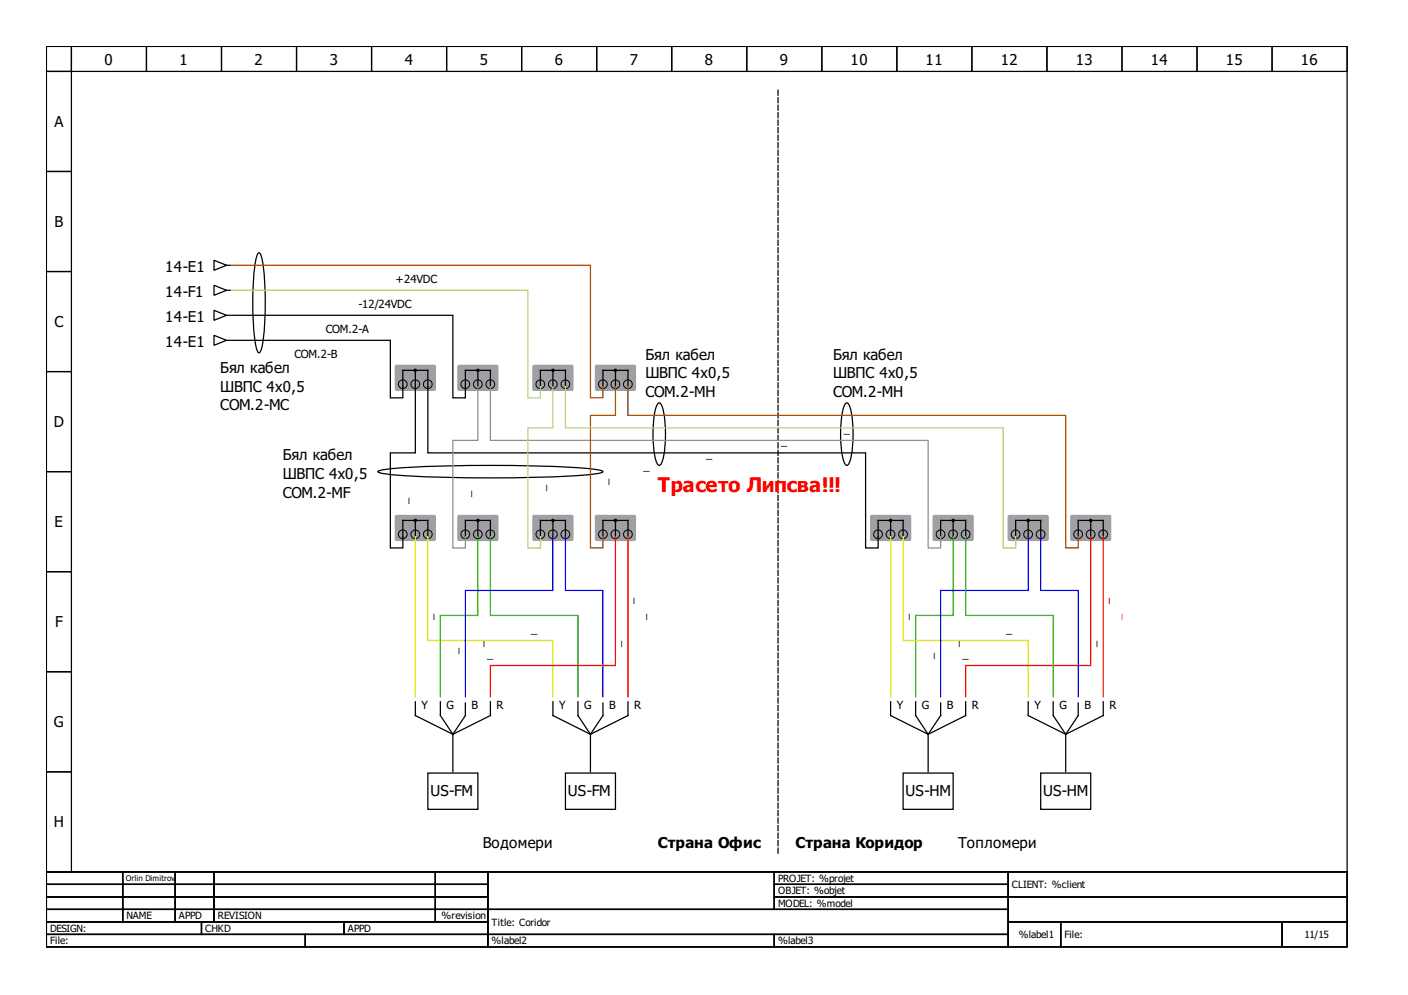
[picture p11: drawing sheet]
<svg xmlns="http://www.w3.org/2000/svg" width="297mm" height="210mm" viewBox="0 0 297 210" stroke-linecap="round" stroke-linejoin="round" font-family="sans-serif">
<g fill="none" stroke="#000" stroke-width=".26">
<path d="M9.8 9.8h274.4v174.1h-274.4zM9.8 9.8h5.3v5.3h-5.3zM9.8 15.1h5.3v21.1h-5.3zM15.1 9.8h15.8v5.3h-15.8zM30.9 9.8h15.8v5.3h-15.8zM46.7 9.8h15.9v5.3h-15.9zM62.6 9.8h15.8v5.3h-15.8zM78.4 9.8h15.8v5.3h-15.8zM94.2 9.8h15.9v5.3h-15.9zM110.1 9.8h15.8v5.3h-15.8zM125.9 9.8h15.8v5.3h-15.8zM141.7 9.8h15.8v5.3h-15.8z"/>
<path d="M157.5 9.8h15.9v5.3h-15.9zM173.4 9.8h15.8v5.3h-15.8zM189.2 9.8h15.8v5.3h-15.8zM205 9.8h15.9v5.3h-15.9zM220.9 9.8h15.8v5.3h-15.8zM236.7 9.8h15.8v5.3h-15.8zM252.5 9.8h15.9v5.3h-15.9zM268.4 9.8h15.8v5.3h-15.8zM9.8 36.2h5.3v21.1h-5.3zM9.8 57.3h5.3v21.1h-5.3zM45.1 54.9l2.7 1.1-2.7 1zM47.8 56h.8"/>
<path d="M54.4 53.4l.2-.1a2.15 2.15 0 0 1 .8 1.7 62.8 62.8 0 0 1-.2 18.5l-.4 .8-.2 .1a2.15 2.15 0 0 1-.7-1.7 62.8 62.8 0 0 1 .2-18.4zM9.8 78.4h5.3v21.1h-5.3zM45.1 60.2l2.7 1-2.7 1.1zM45.1 70.7l2.7 1.1-2.7 1zM45.1 65.5l2.7 1-2.7 1.1zM47.8 61.2h.8M47.8 71.8h.8M47.8 66.5h.8M48.8 71.8h33.5v12.1h2.7v-5.8h5.3v17.4h92.3v20.1h2.6v-5.8h5.3v3.4M48.8 66.5h46.7v17.4h2.7v-5.8h5.3v3.5M87.6 78.1v17.4h-5.3v20.1h2.7v-5.8h5.3v3.4M100.8 78.1v3.5"/>
<path d="M116.6 78.1v3.5M129.8 78.1v3.5M9.8 99.5h5.3v21.1h-5.3zM79.8 99.4a71.5 71.5 0 0 1 13.8-1.1 262.8 262.8 0 0 1 32.4 .8l1.2 .4a10.4 10.4 0 0 1-4.6 .8 315.5 315.5 0 0 1-40.8-.3 3.6 3.6 0 0 1-2.1-.5zM114 81.6v-3.5h5.3v3.5M127.2 81.6v-3.5h5.3v3.5M138.8 85.1l.3-.1a1.81 1.81 0 0 1 .8 1.5 23.8 23.8 0 0 1-.4 11.3l-.4 .4a1.81 1.81 0 0 1-.9-1.6 23.8 23.8 0 0 1 .4-11.2zM178.4 85.1l.3-.1a1.81 1.81 0 0 1 .8 1.5 23.8 23.8 0 0 1-.4 11.3l-.4 .4a1.81 1.81 0 0 1-.9-1.6 23.8 23.8 0 0 1 .4-11.2zM87.6 109.8v3.4M98.2 113.2v-3.4h5.3v3.4M100.8 109.8v3.4M114 113.2v-3.4h5.3v3.4"/>
<path d="M116.6 109.8v3.4M127.2 113.2v-3.4h5.3v3.4M129.8 109.8v3.4M187.9 109.8v3.4M198.4 113.2v-3.4h5.3v3.4M201.1 109.8v3.4M214.3 113.2v-3.4h5.2v3.4M216.9 109.8v3.4M227.5 113.2v-3.4h5.2v3.4M230.1 109.8v3.4M9.8 120.6h5.3v21.1h-5.3zM9.8 141.7h5.3v21.1h-5.3z"/>
<path d="M87.6 148v2.9l7.9 4M92.9 148v2.9l2.6 4M95.5 154.9v7.9M98.2 148.3v2.6l-2.7 4M103.5 148v2.9l-8 4M116.6 148v2.9l8 4M121.9 148v2.9l2.7 4M124.6 154.9v7.9M127.2 148.3v2.6l-2.6 4M132.5 148v2.9l-7.9 4M187.9 148v2.9l7.9 4M193.2 148v2.9l2.6 4"/>
<path d="M195.8 154.9v7.9M198.4 148.3v2.6l-2.6 4M203.7 148v2.9l-7.9 4M216.9 148v2.9l7.9 4M222.2 148v2.9l2.6 4M224.8 154.9v7.9M227.5 148.3v2.6l-2.7 4M232.7 148v2.9l-7.9 4M9.8 162.8h5.3v21.1h-5.3zM90.3 163.1h10.5v7.6h-10.5zM119.3 163.1h10.5v7.6h-10.5zM190.5 163.1h10.6v7.6h-10.6z"/>
<path d="M219.5 163.1h10.6v7.6h-10.6zM9.8 183.9h274.4v15.9h-274.4zM9.8 183.9h16.1v2.7h-16.1zM9.8 186.6h16.1v2.6h-16.1zM9.8 189.2h16.1v2.6h-16.1zM9.8 191.8h16.1v2.7h-16.1zM9.8 194.5h32.7v2.6h-32.7zM9.8 197.1h54.6v2.7h-54.6zM25.9 183.9h11.1v2.7h-11.1zM25.9 186.6h11.1v2.6h-11.1zM25.9 189.2h11.1v2.6h-11.1zM25.9 191.8h11.1v2.7h-11.1z"/>
<path d="M37 183.9h8.1v2.7h-8.1zM37 186.6h8.1v2.6h-8.1zM37 189.2h8.1v2.6h-8.1zM37 191.8h8.1v2.7h-8.1zM42.5 194.5h30.1v2.6h-30.1zM45.1 183.9h46.7v2.7h-46.7zM45.1 186.6h46.7v2.6h-46.7zM45.1 189.2h46.7v2.6h-46.7zM45.1 191.8h46.7v2.7h-46.7zM64.4 197.1h38.5v2.7h-38.5zM72.6 194.5h30.3v2.6h-30.3zM91.8 183.9h11.1v2.7h-11.1z"/>
<path d="M91.8 186.6h11.1v2.6h-11.1zM91.8 189.2h11.1v2.6h-11.1zM91.8 191.8h11.1v2.7h-11.1zM102.9 183.9h60.4v7.9h-60.4zM102.9 191.8h109.8v5.3h-109.8zM102.9 197.1h60.4v2.7h-60.4zM163.3 183.9h49.4v2.7h-49.4zM163.3 186.6h49.4v2.6h-49.4zM163.3 189.2h49.4v2.6h-49.4zM163.3 197.1h49.4v2.7h-49.4zM212.7 183.9h71.5v5.3h-71.5zM212.7 189.2h71.5v5.3h-71.5z"/>
<path d="M212.7 194.5h11.1v5.3h-11.1zM223.8 194.5h46.7v5.3h-46.7zM270.5 194.5h13.7v5.3h-13.7z"/>
</g>
<path d="M164.1 19v161" fill="none" stroke="#000" stroke-width=".26" stroke-dasharray="1.1 .5"/>
<g fill="#a0a0a4" stroke="#a0a0a4" stroke-width=".26">
<path d="M83.4 77.2l.3-.1h8l.1 .2v4.9l-.2 .1h-8.1l-.1-.2z" fill-rule="evenodd"/>
<path d="M196.9 108.9l.2-.2 8.1 .1 .1 .2v4.9l-.3 .1h-8l-.1-.3z" fill-rule="evenodd"/>
<path d="M83.4 108.9l.3-.2 8 .1 .1 .2v4.9l-.2 .1h-8.1l-.1-.3z" fill-rule="evenodd"/>
<path d="M112.5 77.2l.2-.1h8l.2 .2-.1 4.9-.2 .1h-8l-.2-.2z" fill-rule="evenodd"/>
<path d="M183.7 108.9l.2-.2 8.1 .1 .1 .2v4.9l-.3 .1h-8l-.1-.3z" fill-rule="evenodd"/>
<path d="M125.7 77.2l.2-.1h8l.2 .2-.1 4.9-.2 .1h-8l-.2-.2z" fill-rule="evenodd"/>
<path d="M96.6 77.2l.3-.1h8l.1 .2v4.9l-.2 .1h-8.1l-.1-.2z" fill-rule="evenodd"/>
<path d="M96.6 108.9l.3-.2 8 .1 .1 .2v4.9l-.2 .1h-8.1l-.1-.3z" fill-rule="evenodd"/>
<path d="M112.5 108.9l.2-.2 8 .1 .2 .2-.1 4.9-.2 .1h-8l-.2-.3z" fill-rule="evenodd"/>
<path d="M125.7 108.9l.2-.2 8 .1 .2 .2-.1 4.9-.2 .1h-8l-.2-.3z" fill-rule="evenodd"/>
<path d="M225.9 108.9l.2-.2 8.1 .1 .1 .2v4.9l-.2 .1h-8.1l-.1-.3z" fill-rule="evenodd"/>
<path d="M212.7 108.9l.3-.2 8 .1 .1 .2v4.9l-.2 .1h-8.1l-.1-.3z" fill-rule="evenodd"/>
</g>
<g fill="none" stroke="#000" stroke-width=".21">
<circle cx="85" cy="81.1" r=".92"/>
<circle cx="87.6" cy="81.1" r=".92"/>
<circle cx="90.2" cy="81.1" r=".92"/>
<circle cx="98.2" cy="81.1" r=".92"/>
<circle cx="100.8" cy="81.1" r=".92"/>
<circle cx="103.4" cy="81.1" r=".92"/>
<circle cx="114" cy="81.1" r=".92"/>
<circle cx="116.6" cy="81.1" r=".92"/>
<circle cx="119.3" cy="81.1" r=".92"/>
<circle cx="127.2" cy="81.1" r=".92"/>
<circle cx="129.8" cy="81.1" r=".92"/>
<circle cx="132.5" cy="81.1" r=".92"/>
<circle cx="85" cy="112.7" r=".92"/>
<circle cx="87.6" cy="112.7" r=".92"/>
<circle cx="90.2" cy="112.7" r=".92"/>
<circle cx="98.2" cy="112.7" r=".92"/>
<circle cx="100.8" cy="112.7" r=".92"/>
<circle cx="103.4" cy="112.7" r=".92"/>
<circle cx="114" cy="112.7" r=".92"/>
<circle cx="116.6" cy="112.7" r=".92"/>
<circle cx="119.3" cy="112.7" r=".92"/>
<circle cx="127.2" cy="112.7" r=".92"/>
<circle cx="129.8" cy="112.7" r=".92"/>
<circle cx="132.5" cy="112.7" r=".92"/>
<circle cx="185.2" cy="112.7" r=".92"/>
<circle cx="187.9" cy="112.7" r=".92"/>
<circle cx="190.5" cy="112.7" r=".92"/>
<circle cx="198.4" cy="112.7" r=".92"/>
<circle cx="201.1" cy="112.7" r=".92"/>
<circle cx="203.7" cy="112.7" r=".92"/>
<circle cx="214.3" cy="112.7" r=".92"/>
<circle cx="216.9" cy="112.7" r=".92"/>
<circle cx="219.5" cy="112.7" r=".92"/>
<circle cx="227.5" cy="112.7" r=".92"/>
<circle cx="230.1" cy="112.7" r=".92"/>
<circle cx="232.7" cy="112.7" r=".92"/>
</g>
<g fill="#000" stroke="#000" stroke-width=".21">
<circle cx="87.6" cy="78.1" r=".26"/>
<circle cx="100.8" cy="78.1" r=".26"/>
<circle cx="116.6" cy="78.1" r=".26"/>
<circle cx="129.8" cy="78.1" r=".26"/>
<circle cx="87.6" cy="109.8" r=".26"/>
<circle cx="100.8" cy="109.8" r=".26"/>
<circle cx="116.6" cy="109.8" r=".26"/>
<circle cx="129.8" cy="109.8" r=".26"/>
<circle cx="187.9" cy="109.8" r=".26"/>
<circle cx="201.1" cy="109.8" r=".26"/>
<circle cx="216.9" cy="109.8" r=".26"/>
<circle cx="230.1" cy="109.8" r=".26"/>
</g>
<path d="M100.8 81.6v11.3h-5.3v22.7h2.7v-2.4M103.5 81.6v11.3h92.3v22.7h2.6v-2.4" fill="none" stroke="#909090" stroke-width=".26"/>
<path d="M87.6 113.2v33.8M90.3 113.2v21.9h26.3v11.9M187.9 113.2v33.8M190.5 113.2v21.9h26.4v11.9" fill="none" stroke="#e5e500" stroke-width=".26"/>
<path d="M100.8 113.2v16.6h-7.9v17.2M103.5 113.2v16.6h18.4v17.2M201.1 113.2v16.6h-7.9v17.2M203.7 113.2v16.6h18.5v17.2" fill="none" stroke="#0a0" stroke-width=".26"/>
<path d="M116.6 113.2v11.4h-18.4v22.4M119.3 113.2v11.4h7.9v22.4M216.9 113.2v11.4h-18.5v22.4M219.5 113.2v11.4h8v22.4" fill="none" stroke="#00f" stroke-width=".26"/>
<path d="M48.8 56h75.8v27.9h2.6v-2.3M129.8 81.6v6h-5.2v28h2.6v-2.4M132.5 81.6v6h92.3v28h2.7v-2.4" fill="none" stroke="#a50" stroke-width=".26"/>
<path d="M129.8 113.2v27.2h-26.3v6.6M132.5 113.2v33.8M230.1 113.2v27.2h-26.4v6.6M232.7 113.2v33.8" fill="none" stroke="#f00" stroke-width=".26"/>
<path d="M48.8 61.2h62.6v22.7h2.6v-2.3M116.6 81.6v8.7h-5.2v25.3h2.6v-2.4M119.3 81.6v8.7h92.3v25.3h2.7v-2.4" fill="none" stroke="#b1d175" stroke-width=".26"/>
<text font-size="4.2" fill="#f00" x="138.8" y="103.7">Трасето Липсва!!!</text>
<g font-size="3.2">
<text x="22.1" y="13.6">0</text>
<text x="37.9" y="13.6">1</text>
<text x="53.7" y="13.6">2</text>
<text x="69.6" y="13.6">3</text>
<text x="85.4" y="13.6">4</text>
<text x="101.2" y="13.6">5</text>
<text x="117" y="13.6">6</text>
<text x="132.9" y="13.6">7</text>
<text x="148.7" y="13.6">8</text>
<text x="164.5" y="13.6">9</text>
<text x="179.4" y="13.6">10</text>
<text x="195.3" y="13.6">11</text>
<text x="211.1" y="13.6">12</text>
<text x="226.9" y="13.6">13</text>
<text x="242.8" y="13.6">14</text>
<text x="258.6" y="13.6">15</text>
<text x="274.4" y="13.6">16</text>
<text x="11.5" y="26.8">A</text>
<text x="11.5" y="47.9">B</text>
<text x="34.9" y="57.3">14-E1</text>
<text x="34.9" y="62.6">14-F1</text>
<text x="11.5" y="69">C</text>
<text x="34.9" y="67.8">14-E1</text>
<text x="34.9" y="73.1">14-E1</text>
<text x="136.2" y="76">Бял кабел</text>
<text x="175.8" y="76">Бял кабел</text>
<text x="46.5" y="78.7">Бял кабел</text>
<text x="46.5" y="82.6">ШВПС 4x0,5</text>
<text x="136.2" y="79.7">ШВПС 4x0,5</text>
<text x="136.2" y="83.7">COM.2-MH</text>
<text x="175.8" y="79.7">ШВПС 4x0,5</text>
<text x="175.8" y="83.7">COM.2-MH</text>
<text x="46.5" y="86.6">COM.2-MC</text>
<text x="11.4" y="90.1">D</text>
<text x="59.7" y="97.1">Бял кабел</text>
<text x="59.7" y="101.1">ШВПС 4x0,5</text>
<text x="59.7" y="105">COM.2-MF</text>
<text x="11.5" y="111.2">E</text>
<text x="11.6" y="132.3">F</text>
<text x="11.4" y="153.5">G</text>
<text x="90.8" y="167.8">US-FM</text>
<text x="119.8" y="167.8">US-FM</text>
<text x="191.1" y="167.8">US-HM</text>
<text x="220.1" y="167.8">US-HM</text>
<text x="11.4" y="174.6">H</text>
<text x="101.9" y="178.9">Водомери</text>
<text x="138.8" y="178.9">Страна Офис</text>
<text x="167.8" y="178.9">Страна Коридор</text>
<text x="202.1" y="178.9">Топломери</text>
</g>
<g font-size="2.4">
<text x="83.4" y="59.7">+24VDC</text>
<text x="75.6" y="64.9">-12/24VDC</text>
<text x="68.8" y="70.2">COM.2-A</text>
<text x="62.2" y="75.5">COM.2-B</text>
<text x="164.8" y="94">_</text>
<text x="178" y="91.3">_</text>
<text x="135.8" y="99.2">_</text>
<text x="149" y="96.6">_</text>
<text x="86" y="106.2" transform="rotate(-90 86 106.2)">_</text>
<text x="99.2" y="104.9" transform="rotate(-90 99.2 104.9)">_</text>
<text x="115.1" y="103.6" transform="rotate(-90 115.1 103.6)">_</text>
<text x="128.3" y="102.3" transform="rotate(-90 128.3 102.3)">_</text>
<text x="91.3" y="130.8" transform="rotate(-90 91.3 130.8)">_</text>
<text x="133.5" y="127.5" transform="rotate(-90 133.5 127.5)">_</text>
<text x="136.2" y="130.8" transform="rotate(-90 136.2 130.8)">_</text>
<text x="191.6" y="130.8" transform="rotate(-90 191.6 130.8)">_</text>
<text x="96.6" y="137.9" transform="rotate(-90 96.6 137.9)">_</text>
<text x="101.9" y="136.4" transform="rotate(-90 101.9 136.4)">_</text>
<text x="112" y="133.5">_</text>
<text x="130.9" y="136.4" transform="rotate(-90 130.9 136.4)">_</text>
<text x="202.1" y="136.4" transform="rotate(-90 202.1 136.4)">_</text>
<text x="212.3" y="133.5">_</text>
<text x="231.2" y="136.4" transform="rotate(-90 231.2 136.4)">_</text>
<text x="102.8" y="138.8">_</text>
<text x="196.9" y="139.1" transform="rotate(-90 196.9 139.1)">_</text>
<text x="203.1" y="138.8">_</text>
<text x="88.9" y="149.6">Y</text>
<text x="94.2" y="149.6">G</text>
<text x="99.5" y="149.6">B</text>
<text x="104.8" y="149.6">R</text>
<text x="118" y="149.6">Y</text>
<text x="123.2" y="149.6">G</text>
<text x="128.5" y="149.6">B</text>
<text x="133.8" y="149.6">R</text>
<text x="189.2" y="149.6">Y</text>
<text x="194.5" y="149.6">G</text>
<text x="199.8" y="149.6">B</text>
<text x="205" y="149.6">R</text>
<text x="218.2" y="149.6">Y</text>
<text x="223.5" y="149.6">G</text>
<text x="228.8" y="149.6">B</text>
<text x="234.1" y="149.6">R</text>
</g>
<g font-size="2.4" fill="#f00">
<text x="233.8" y="127.5" transform="rotate(-90 233.8 127.5)">_</text>
<text x="236.4" y="130.8" transform="rotate(-90 236.4 130.8)">_</text>
</g>
<g font-size="2.1">
<text x="164.1" y="186">PROJET: %projet</text>
<text x="164.1" y="188.7">OBJET: %objet</text>
<text x="164.1" y="191.3">MODEL: %model</text>
<text x="213.5" y="187.4">CLIENT: %client</text>
<text x="10.6" y="196.6">DESIGN:</text>
<text x="26.7" y="194">NAME</text>
<text x="37.8" y="194">APPD</text>
<text x="43.3" y="196.6">CHKD</text>
<text x="45.9" y="194">REVISION</text>
<text x="73.4" y="196.6">APPD</text>
<text x="93.2" y="194">%revision</text>
<text x="103.7" y="195.3">Title: Coridor</text>
<text x="214.9" y="197.9">%label1</text>
<text x="224.6" y="197.9">File:</text>
<text x="275.2" y="197.9">11/15</text>
<text x="10.6" y="199.2">File:</text>
<text x="103.7" y="199.2">%label2</text>
<text x="164.1" y="199.2">%label3</text>
</g>
<text font-size="1.7" x="26.5" y="185.9">Orlin Dimitrov</text>
</svg>
